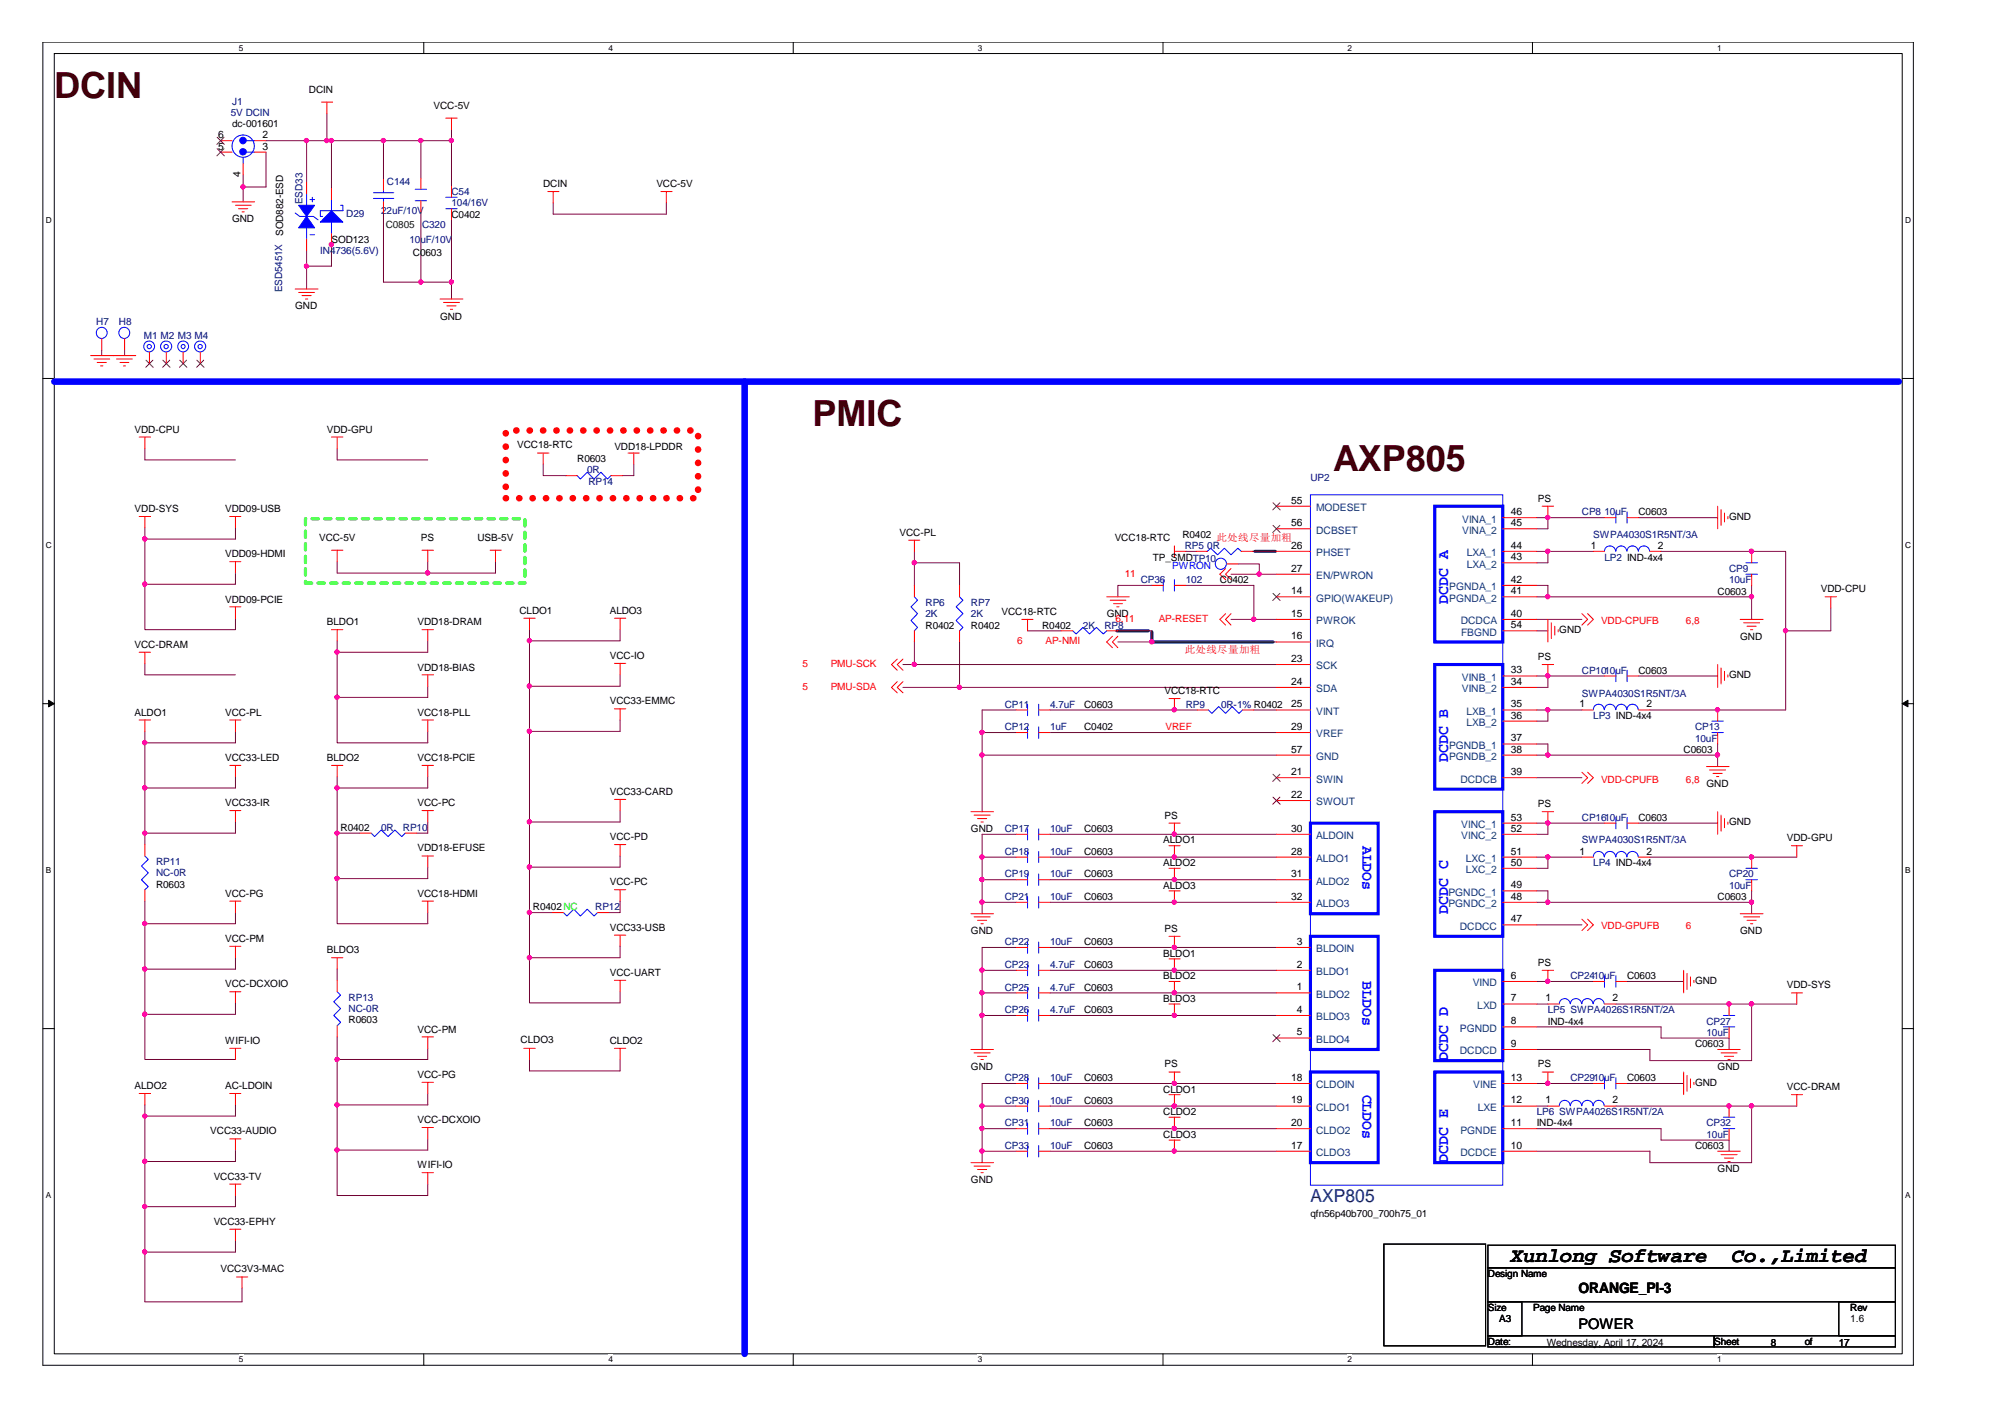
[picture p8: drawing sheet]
<svg xmlns="http://www.w3.org/2000/svg" width="297mm" height="210mm" viewBox="0 0 297 210" stroke-linecap="round" stroke-linejoin="round" font-family="sans-serif">
<path d="M6.3 6.2h277.2v196h-277.1zM8 7.9h273.8v192.6h-273.8z" fill="none" stroke="#000" stroke-width=".15"/>
<g fill="#fff">
<path d="M35.4 6.4h.6v1.4h-.6z"/>
<path d="M35.4 200.7h.6v1.4h-.6z"/>
</g>
<path d="M62.8 6.2v1.7M62.8 200.5v1.7" fill="none" stroke="#000" stroke-width=".15"/>
<g fill="#fff">
<path d="M90.1 6.4h.7v1.4h-.7z"/>
<path d="M90.1 200.7h.7v1.4h-.7z"/>
</g>
<path d="M117.5 6.2v1.7M117.5 200.5v1.7" fill="none" stroke="#000" stroke-width=".15"/>
<g fill="#fff">
<path d="M144.9 6.4h.6v1.4h-.6z"/>
<path d="M144.9 200.7h.6v1.4h-.6z"/>
</g>
<path d="M172.3 6.2v1.7M172.3 200.5v1.7" fill="none" stroke="#000" stroke-width=".15"/>
<g fill="#fff">
<path d="M199.6 6.4h.7v1.4h-.7z"/>
<path d="M199.6 200.7h.7v1.4h-.7z"/>
</g>
<path d="M227 6.2v1.7M227 200.5v1.7" fill="none" stroke="#000" stroke-width=".15"/>
<g fill="#fff">
<path d="M254.4 6.4h.6v1.4h-.6z"/>
<path d="M254.4 200.7h.6v1.4h-.6z"/>
<path d="M6.8 31.9h.8v1.4h-.8z"/>
<path d="M282.2 31.9h.9v1.4h-.9z"/>
<path d="M6.8 80.1h.8v1.4h-.8z"/>
<path d="M282.2 80.1h.9v1.4h-.9z"/>
</g>
<path d="M6.3 56.1h1.7M281.8 56.1h1.7" fill="none" stroke="#000" stroke-width=".15"/>
<g fill="#fff">
<path d="M6.8 128.2h.7v1.4h-.7z"/>
<path d="M282.2 128.2h.8v1.4h-.8z"/>
</g>
<path d="M6.3 104.2h1.7M281.8 104.2h1.7" fill="none" stroke="#000" stroke-width=".15"/>
<g fill="#000" stroke="#000" stroke-width=".15">
<path d="M7.2 103.7l.8 .5-.8 .5z" fill-rule="evenodd"/>
<path d="M281.8 104.2l.9-.5v1z" fill-rule="evenodd"/>
</g>
<g fill="#fff">
<path d="M6.8 176.4h.7v1.4h-.7z"/>
<path d="M282.2 176.4h.8v1.4h-.8z"/>
</g>
<path d="M185.6 81.7h3.3M6.3 152.4h1.7M281.8 152.4h1.7M205 184.3h15.1v15.1h-15.1zM220.4 184.5h60.4v3.3h-60.4zM220.4 187.8h60.4v5h-60.4zM220.4 192.8h5.1v5.1h-5.1zM220.4 197.9h33.6v1.6h-33.6zM254 197.9h26.8v1.6h-26.8zM272.4 192.8h8.4v5.1h-8.4z" fill="none" stroke="#000" stroke-width=".15"/>
<path d="M8 56.5h273.3M110.3 56.5v144" fill="none" stroke="#00f" stroke-width=".97"/>
<path d="M165.4 93.4h4.7M170.6 93.6v1.5M170.8 95.1h17.8M185.9 81.7h3" fill="none" stroke="#000080" stroke-width=".47"/>
<path d="M45.3 76.8h32.5v9.6h-32.5z" fill="none" stroke="#0f0" stroke-width=".47" stroke-dasharray=".9 .9"/>
<path d="M74.9 63.8h28.5v10h-28.5z" fill="none" stroke="#f00" stroke-width=".97" stroke-dasharray="0 1.9"/>
<g fill="none" stroke="#800040" stroke-width=".15">
<path d="M48.4 16.8v4M66.9 19.1v1.7M36 25.9v1.8M36 27.7v2.2M39.4 22.5v5.2h-3.4M39.4 20.8h6M45.4 37.1v2.3M48.4 20.8h-3v6.2M48.4 20.8h.7M49.1 20.8v7.1M49.1 20.8h7.7M49.1 35.9v3.5h-3.7v3.4"/>
<path d="M56.8 20.8v5.8M56.8 31.6v10.2h5.6M56.8 20.8h5.6M62.4 20.8v5.6M62.4 31.4v10.4M62.4 20.8h4.5M66.9 20.8v6.7M66.9 32.6v9.2M82 30.1v1.6h16.7v-1.6M15.1 51.9v.8M18.5 51.9v.8M62.4 41.8h4.5"/>
<path d="M66.9 41.8v2.5M21.5 66.4v1.7h13.4M21.5 78.2v1.7M21.5 79.9v6.6M34.9 78.2v1.7h-13.4M50 66.4v1.7h13.4M80.5 68.8v1.7h3.3M93.9 68.8v1.7h-1.7M227.7 76.7h1.6M229.3 76.7v1.6h-1.6M229.3 76.7h8.4M242.7 76.7h11.8"/>
<path d="M21.5 86.5v6.8h13.4v-1.7M21.5 98.3v1.7h13.4M34.9 84.9v1.6h-13.4M50 96.6v6.7h13.4v-1.6M50 83.2v1.7h13.4M50 94.9v1.7M63.4 83.2v1.7M63.4 94.9v1.7h-13.4M73.4 83.2v1.7h-10M78.4 93.3v1.6M78.4 94.9v6.8M91.9 100v1.7h-13.5"/>
<path d="M91.9 93.3v1.6h-13.5M133.8 98.4h1.7M135.5 98.4h53.6M135.5 83.4h6.7v3.3M135.5 81.7v1.7M135.5 83.4v3.3M135.5 95.1v3.3M142.2 95.1v6.7M152.2 93.4h5M165.6 93.4h5v1.7M165.6 95.1h5M170.6 95.1h18.5"/>
<path d="M170.6 86.7h-5v1.7M175.7 86.7h10.1v5.1M175.7 81.7h1.5M182.4 91.8h3.4M182.4 85.1h4.2M183.4 83.5h3.2v1.6M185.6 81.7h3.5M185.8 91.8h3.3M186.6 85.1h2.5M227.7 86.7h1.6v1.7M227.7 88.4h1.6M227.7 81.7h1.6v1.7h-1.6"/>
<path d="M227.7 93.4h1.6M227.7 91.8h6.7M229.3 88.4h30.2M229.3 81.7h6.8M246.1 81.7h18.4v11.7h6.7v-3.3M259.5 88.4v3.4M259.5 86.7v1.7M264.5 93.4v11.8h-20.1M21.5 108.3v1.7M21.5 110v6.7M21.5 116.7v6.7M34.9 108.3v1.7h-13.4"/>
<path d="M34.9 115v1.7h-13.4M50 103.3v6.7h13.4v-1.7M50 116.7v6.7h3.3M50 115v1.7M63.4 115v1.7h-13.4M78.4 101.7v6.6M91.9 106.7v1.6h-13.5v13.5M133.8 101.8h8.4M142.2 101.8h46.9M145.5 111.9h43.6M145.5 108.5v3.4M145.5 111.9v8.3"/>
<path d="M150.5 105.2h-5v3.3h5M155.6 108.5h33.5M155.6 105.2h21.8M185.8 105.2h3.3M227.7 110.2h1.6v1.7M227.7 111.9h1.6M227.7 100.1h1.6M227.7 105.2h1.6M227.7 115.2h6.7M229.3 100.1v1.7h-1.6M229.3 105.2v1.6h-1.6M229.3 100.1h8.4"/>
<path d="M229.3 105.2h5.1M229.3 111.9h25.2M242.7 100.1h11.8M254.5 110.2v1.7M254.5 111.9v1.7M21.5 136.8v6.8h13.4v-1.7M21.5 123.4v1.7M21.5 133.5v3.3M34.9 121.8v1.6h-13.4M34.9 135.2v1.6h-13.4M50 130.1v6.7h13.4v-1.6M50 123.4v6.7h13.4v-1.6"/>
<path d="M63.4 121.8v1.6h-1.7M78.4 121.8v6.7h13.5v-1.7M78.4 128.5v6.7h3.4M78.4 135.2v6.7M91.9 120.1v1.7h-13.5M91.9 133.5v1.7h-1.7M145.5 133.7h5M145.5 130.3h5M145.5 127h5M145.5 130.3v3.4M145.5 127v3.3M145.5 133.7v1.7"/>
<path d="M150.5 123.6h-5v3.4M155.6 133.7h33.5M155.6 123.6h33.5M155.6 130.3h33.5M155.6 127h33.5M227.7 133.7h1.6M227.7 132h1.6v1.7M227.7 121.9h1.6M227.7 127h1.6v1.6h-1.6M227.7 137h6.7M229.3 133.7h30.2M229.3 121.9v1.7h-1.6"/>
<path d="M229.3 121.9h8.4M229.3 127h5.1M242.7 121.9h11.8M244.4 127h21.8M259.5 132v1.7M259.5 133.7v1.7M21.5 150.3v6.6h13.4M21.5 143.6v6.7M34.9 148.6v1.7h-13.4M50 156.9v6.8h13.4v-1.7M50 153.6v3.3M50 143.6v1.6"/>
<path d="M63.4 155.3v1.6h-13.4M78.4 141.9v6.7h13.5v-1.7M78.4 156.9v1.7h13.5v-1.7M91.9 140.2v1.7h-13.5M145.5 147.1h5M145.5 143.7h5M145.5 150.4h5M145.5 143.7v3.4M145.5 150.4v5.1M145.5 147.1v3.3M150.5 140.3h-5v3.4M155.6 140.3h33.5"/>
<path d="M155.6 147.1h33.5M155.6 143.7h33.5M155.6 150.4h33.5M227.7 145.4h8.4M227.7 148.7h1.6M227.7 152.1h18.4v1.7h10.1v1.7M239.4 148.7h20.1M241 145.4h8.4M259.5 148.7v8.4h-15.1v-1.6h-16.7M259.5 148.7h6.7M21.5 163.7v1.6M21.5 172.1v6.6"/>
<path d="M21.5 178.7v6.8M21.5 165.3v6.8M34.9 170.4v1.7h-13.4M34.9 163.7v1.6h-13.4M34.9 177.1v1.6h-13.4M50 163.7v6.7h13.4v-1.7M50 170.4v6.7h13.4v-1.7M145.5 167.2h5M145.5 163.8h5M145.5 170.5h5M145.5 163.8v3.4M145.5 170.5v1.7"/>
<path d="M145.5 167.2v3.3M150.5 160.5h-5v3.3M155.6 163.8h33.5M155.6 160.5h33.5M155.6 167.2h33.5M155.6 170.5h33.5M227.7 163.8h1.6M227.7 160.5h8.4M227.7 167.2h18.4v1.7h10.1v1.6M239.4 163.8h20.1M241 160.5h8.4M259.5 163.8v8.4h-15.1v-1.7h-16.7"/>
<path d="M259.5 163.8h6.7M21.5 185.5v7.3h14.4v-2M34.9 183.8v1.7h-13.4"/>
</g>
<g fill="#f0f" stroke="#f0f" stroke-width=".15">
<circle cx="264.5" cy="93.4" r=".32"/>
<circle cx="145.5" cy="133.6" r=".32"/>
<circle cx="174" cy="133.6" r=".32"/>
<circle cx="229.3" cy="76.7" r=".32"/>
<circle cx="174" cy="160.5" r=".32"/>
<circle cx="174" cy="123.6" r=".32"/>
<circle cx="254.4" cy="111.8" r=".32"/>
<circle cx="229.3" cy="111.8" r=".32"/>
<circle cx="174" cy="105.1" r=".32"/>
<circle cx="254.4" cy="105.1" r=".32"/>
<circle cx="259.5" cy="88.4" r=".32"/>
<circle cx="229.3" cy="88.4" r=".32"/>
<circle cx="259.5" cy="81.6" r=".32"/>
<circle cx="259.5" cy="133.6" r=".32"/>
<circle cx="229.3" cy="133.6" r=".32"/>
<circle cx="229.3" cy="145.4" r=".32"/>
<circle cx="174" cy="140.3" r=".32"/>
<circle cx="174" cy="130.3" r=".32"/>
<circle cx="145.5" cy="130.3" r=".32"/>
<circle cx="174" cy="126.9" r=".32"/>
<circle cx="145.5" cy="126.9" r=".32"/>
<circle cx="174" cy="147.1" r=".32"/>
<circle cx="145.5" cy="147.1" r=".32"/>
<circle cx="174" cy="143.7" r=".32"/>
<circle cx="145.5" cy="143.7" r=".32"/>
<circle cx="174" cy="150.4" r=".32"/>
<circle cx="145.5" cy="150.4" r=".32"/>
<circle cx="174" cy="167.2" r=".32"/>
<circle cx="145.5" cy="167.2" r=".32"/>
<circle cx="174" cy="163.8" r=".32"/>
<circle cx="145.5" cy="163.8" r=".32"/>
<circle cx="174" cy="170.5" r=".32"/>
<circle cx="145.5" cy="170.5" r=".32"/>
<circle cx="145.5" cy="108.5" r=".32"/>
<circle cx="145.5" cy="111.8" r=".32"/>
<circle cx="229.3" cy="126.9" r=".32"/>
<circle cx="259.5" cy="148.7" r=".32"/>
<circle cx="259.5" cy="163.8" r=".32"/>
<circle cx="229.3" cy="160.5" r=".32"/>
<circle cx="229.3" cy="81.6" r=".32"/>
<circle cx="229.3" cy="100.1" r=".32"/>
<circle cx="170.6" cy="95.1" r=".32"/>
<circle cx="229.3" cy="121.9" r=".32"/>
<circle cx="256.1" cy="163.8" r=".32"/>
<circle cx="256.1" cy="148.7" r=".32"/>
<circle cx="259.5" cy="126.9" r=".32"/>
<circle cx="229.3" cy="105.1" r=".32"/>
<circle cx="63.3" cy="84.9" r=".32"/>
<circle cx="49.9" cy="130.1" r=".32"/>
<circle cx="78.4" cy="108.3" r=".32"/>
<circle cx="78.4" cy="101.6" r=".32"/>
<circle cx="49.9" cy="116.7" r=".32"/>
<circle cx="49.9" cy="103.3" r=".32"/>
<circle cx="49.9" cy="96.6" r=".32"/>
<circle cx="21.4" cy="110" r=".32"/>
<circle cx="21.4" cy="143.5" r=".32"/>
<circle cx="21.4" cy="136.8" r=".32"/>
<circle cx="49.9" cy="170.3" r=".32"/>
<circle cx="49.9" cy="163.6" r=".32"/>
<circle cx="21.4" cy="123.4" r=".31"/>
<circle cx="78.4" cy="94.9" r=".32"/>
<circle cx="49.9" cy="123.4" r=".31"/>
<circle cx="78.4" cy="135.2" r=".32"/>
<circle cx="78.4" cy="128.4" r=".32"/>
<circle cx="21.4" cy="86.5" r=".32"/>
<circle cx="21.4" cy="79.8" r=".32"/>
<circle cx="135.4" cy="83.3" r=".32"/>
<circle cx="135.4" cy="98.4" r=".32"/>
<circle cx="142.1" cy="101.8" r=".32"/>
<circle cx="49.9" cy="156.9" r=".31"/>
<circle cx="21.4" cy="150.2" r=".32"/>
<circle cx="78.4" cy="121.7" r=".32"/>
<circle cx="21.4" cy="185.4" r=".32"/>
<circle cx="21.4" cy="178.7" r=".32"/>
<circle cx="21.4" cy="116.7" r=".32"/>
<circle cx="21.4" cy="172" r=".32"/>
<circle cx="21.4" cy="165.3" r=".31"/>
<circle cx="78.4" cy="141.8" r=".32"/>
<circle cx="185.7" cy="91.7" r=".32"/>
<circle cx="66.9" cy="20.8" r=".32"/>
<circle cx="36" cy="27.7" r=".32"/>
<circle cx="66.9" cy="41.8" r=".32"/>
<circle cx="45.4" cy="20.8" r=".32"/>
<circle cx="62.3" cy="20.8" r=".32"/>
<circle cx="56.8" cy="20.8" r=".32"/>
<circle cx="62.3" cy="41.8" r=".32"/>
<circle cx="48.4" cy="20.8" r=".32"/>
<circle cx="49.1" cy="20.8" r=".32"/>
<circle cx="49.1" cy="36.2" r=".32"/>
<circle cx="45.4" cy="39.4" r=".31"/>
<circle cx="186.5" cy="85" r=".32"/>
</g>
<g fill="none" stroke="#f00" stroke-width=".15">
<path d="M47.6 15.1h1.7M48.4 15.1v1.7M66 17.5h1.7M66.9 17.5v1.6M32.7 22.5h1.7M32.7 20.8h1.7M34.4 29.9h3.3M34.9 30.4h2.3M35.3 30.9h1.4M35.9 31.4h.3M36 24.2v1.7M37.7 22.5h1.7"/>
<path d="M37.7 20.8h1.7M45.4 35.4v1.7M45.4 27v1.7M49.1 34.6v1.7M49.1 27.9v1.7M56.8 26.6v1.6M56.8 29.9v1.7M62.4 29.7v1.7M62.4 26.4v1.6M66.9 27.5v1.7M66.9 30.9v1.7M81.2 28.4h1.6"/>
<path d="M82 28.4v1.7M97.9 28.4h1.7M98.7 28.4v1.7M13.4 52.7h6.7M13.9 53.2h2.4M14.4 53.7h1.3M14.9 54.2h.3M15.1 50.2v1.7M17.3 53.2h2.3M17.8 53.7h1.3M18.3 54.2h.3M18.5 50.2v1.7"/>
<path d="M22.1 52.2v1.7M24.6 52.2v1.7M27.1 52.2v1.7M29.7 52.2v1.7M43.7 42.8h3.4M44.2 43.3h2.4M44.7 43.8h1.4M45.3 44.3h.3M65.2 44.3h3.4M65.7 44.8h2.4M66.2 45.3h1.4M66.7 45.8h.4"/>
<path d="M20.6 64.7h1.7M20.6 76.5h1.7M21.5 64.7v1.7M21.5 76.5v1.7M34 76.5h1.7M34.9 76.5v1.7M49.1 64.7h1.7M50 64.7v1.7M79.6 67.1h1.7M80.5 67.1v1.7M83.8 70.5h1.7M90.5 70.5h1.7"/>
<path d="M93 67.1h1.7M93.9 67.1v1.7M189.1 75h5M189.1 78.3h5M222.6 76.7h5.1M222.6 78.3h5.1M228.5 75h1.7M229.3 75v1.7M237.7 76.7h1.7M241 76.7h1.7M254.5 75v3.3M255 75.5v2.3"/>
<path d="M255.5 76v1.3M256 76.5v.3M20.6 96.6h1.7M21.5 96.6v1.7M34 83.2h1.7M34 89.9h1.7M34.9 83.2v1.7M34.9 89.9v1.7M49.1 81.5h1.7M49.1 93.3h1.7M50 81.5v1.7M50 93.3v1.6"/>
<path d="M62.5 93.3h1.7M62.5 100h1.7M62.5 81.5h1.7M63.4 81.5v1.7M63.4 93.3v1.6M63.4 100v1.7M72.6 81.5h1.7M73.4 81.5v1.7M77.6 91.6h1.7M78.4 91.6v1.7M91 98.3h1.7M91 91.6h1.7"/>
<path d="M91.9 98.3v1.7M91.9 91.6v1.7M132.9 97.6l-.8 .8 .8 .9M133.8 97.6l-.9 .8 .9 .9M134.6 80h1.7M135.5 80v1.7M135.5 93.4v1.7M135.5 86.7v1.7M142.2 93.4v1.7M142.2 86.7v1.7M151.4 91.8h1.6M152.2 91.8v1.6"/>
<path d="M157.2 93.4h1.7M164 88.4h3.3M164 93.4h1.6M164.5 88.9h2.3M164.8 94.2l-.8 .9 .8 .8M165 89.4h1.3M165.4 89.9h.4M165.6 94.2l-.8 .9 .8 .8M170.6 86.7h1.7M174 81.7h1.7M174 80.9v1.6M174 86.7h1.7"/>
<path d="M177.2 81.7h1.7M181.6 84.2l-.9 .9 .9 .8M181.6 90.9l-.9 .9 .9 .8M181.7 83.5h1.7M182.4 84.2l-.8 .9 .8 .8M182.4 90.9l-.8 .9 .8 .8M183.9 81.7h1.7M189.1 91.8h5M189.1 98.4h5M189.1 95.1h5M189.1 85.1h5M189.1 81.7h5"/>
<path d="M189.1 88.4h5M222.6 83.4h5.1M222.6 88.4h5.1M222.6 91.8h5.1M222.6 93.4h5.1M222.6 81.7h5.1M222.6 86.7h5.1M228.5 98.4h1.7M229.3 98.4v1.7M229.3 91.8v3.3M229.8 92.3v2.3M230.3 92.8v1.3"/>
<path d="M230.8 93.3v.3M234.4 90.9l.8 .9-.8 .8M235.2 90.9l.9 .9-.9 .8M236.1 81.7h1.6M244.4 81.7h1.7M254.5 98.4v3.4M255 98.9v2.4M255.5 99.5v1.3M256 100v.3M257.8 91.8h3.4M258.3 92.3h2.4M258.8 92.8h1.4"/>
<path d="M259.3 93.3h.4M259.5 81.7v1.7M259.5 85.1v1.6M270.4 88.4h1.7M271.2 88.4v1.7M20.6 106.7h1.7M21.5 106.7v1.6M34 106.7h1.7M34 113.4h1.7M34.9 106.7v1.6M34.9 113.4v1.6M49.1 113.4h1.7"/>
<path d="M50 113.4v1.6M62.5 106.7h1.7M62.5 113.4h1.7M63.4 106.7v1.6M63.4 113.4v1.6M91 105h1.7M91 118.4h1.7M91.9 105v1.7M91.9 118.4v1.7M132.9 101l-.8 .8 .8 .8M133.8 101l-.9 .8 .9 .8M150.5 108.5h1.7"/>
<path d="M150.5 105.2h1.7M153.9 108.5h1.7M153.9 105.2h1.7M173.2 103.5h1.6M174 103.5v1.7M177.4 105.2h1.6M184.1 105.2h1.7M189.1 101.8h5M189.1 108.5h5M189.1 105.2h5M189.1 111.9h5M189.1 115.2h5"/>
<path d="M189.1 118.6h5M222.6 100.1h5.1M222.6 101.8h5.1M222.6 105.2h5.1M222.6 106.8h5.1M222.6 110.2h5.1M222.6 111.9h5.1M222.6 115.2h5.1M234.4 114.4l.8 .8-.8 .8M234.4 105.2h1.7M235.2 114.4l.9 .8-.9 .8M237.7 100.1h1.7"/>
<path d="M241 100.1h1.7M242.7 105.2h1.7M252.8 113.6h3.4M253.3 114.1h2.4M253.8 114.6h1.3M254.3 115h.3M254.5 105.2v1.6M254.5 108.5v1.7M21.5 131.8v1.7M21.5 125.1v1.7M34 120.1h1.7M34 133.5h1.7"/>
<path d="M34.9 120.1v1.7M34.9 133.5v1.7M53.3 123.4h1.7M60 123.4h1.7M62.5 133.5h1.7M62.5 120.1h1.7M62.5 126.8h1.7M63.4 133.5v1.7M63.4 120.1v1.7M63.4 126.8v1.7M81.8 135.2h1.7M88.5 135.2h1.7"/>
<path d="M91 125.1h1.7M91 131.8h1.7M91 138.5h1.7M91.9 125.1v1.7M91.9 131.8v1.7M91.9 138.5v1.7M143.8 135.4h3.4M143.8 120.2h3.4M144.3 135.8h2.4M144.3 120.7h2.4M144.8 136.3h1.4M144.8 121.3h1.4"/>
<path d="M145.3 136.8h.4M145.3 121.8h.4M150.5 130.3h1.7M150.5 127h1.7M150.5 123.6h1.7M150.5 133.7h1.7M153.9 130.3h1.7M153.9 127h1.7M153.9 123.6h1.7M153.9 133.7h1.7M173.2 138.7h1.6M173.2 121.9h1.6"/>
<path d="M173.2 132h1.6M173.2 125.3h1.6M173.2 128.6h1.6M174 132v1.7M174 138.7v1.6M174 121.9v1.7M174 125.3v1.7M174 128.6v1.7M189.1 127h5M189.1 123.6h5M189.1 130.3h5M189.1 133.7h5"/>
<path d="M222.6 121.9h5.1M222.6 123.6h5.1M222.6 127h5.1M222.6 128.6h5.1M222.6 132h5.1M222.6 133.7h5.1M222.6 137h5.1M228.5 120.2h1.7M229.3 120.2v1.7M234.4 136.2l.8 .8-.8 .9M234.4 127h1.7M235.2 136.2l.9 .8-.9 .9"/>
<path d="M237.7 121.9h1.7M241 121.9h1.7M242.7 127h1.7M254.5 120.2v3.4M255 120.7v2.4M255.5 121.3v1.3M256 121.8v.3M257.8 135.4h3.4M258.3 135.8h2.4M258.8 136.3h1.4M259.3 136.8h.4M259.5 127v1.6"/>
<path d="M259.5 130.3v1.7M265.4 125.3h1.6M266.2 125.3v1.7M34 155.3h1.7M34 140.2h1.7M34 146.9h1.7M34.9 155.3v1.6M34.9 140.2v1.7M34.9 146.9v1.7M49.1 141.9h1.7M50 141.9v1.7M50 151.9v1.7"/>
<path d="M50 145.2v1.7M62.5 153.6h1.7M63.4 153.6v1.7M77.6 155.3h1.7M78.4 155.3v1.6M91 155.3h1.7M91 145.2h1.7M91.9 155.3v1.6M91.9 145.2v1.7M143.8 155.5h3.4M144.3 156h2.4M144.8 156.5h1.4"/>
<path d="M145.3 156.9h.4M150.5 143.7h1.7M150.5 150.4h1.7M150.5 140.3h1.7M150.5 147.1h1.7M153.9 143.7h1.7M153.9 150.4h1.7M153.9 140.3h1.7M153.9 147.1h1.7M173.2 158.8h1.6M173.2 142h1.6M173.2 145.4h1.6"/>
<path d="M173.2 148.7h1.6M174 158.8v1.7M174 142v1.7M174 145.4v1.7M174 148.7v1.7M189.1 140.3h5M189.1 143.7h5M189.1 147.1h5M189.1 150.4h5M189.1 153.8h5M222.6 145.4h5.1M222.6 148.7h5.1"/>
<path d="M222.6 152.1h5.1M222.6 155.5h5.1M228.5 143.7h1.7M228.5 158.8h1.7M229.3 143.7v1.7M229.3 158.8v1.7M229.3 148.7h1.7M236.1 145.4h1.6M237.7 148.7h1.7M239.4 145.4h1.6M249.4 143.7v3.4M249.4 158.8v3.4"/>
<path d="M249.9 144.2v2.4M249.9 159.3v2.3M250.4 144.7v1.4M250.4 159.8v1.3M251 145.2v.4M254.5 155.5h3.3M255 156h2.3M255.5 156.5h1.3M256 156.9h.3M256.2 148.7v1.7M256.2 152.1v1.7M265.4 147.1h1.6"/>
<path d="M266.2 147.1v1.6M20.6 162h1.7M21.5 162v1.7M34 168.7h1.7M34 162h1.7M34 175.4h1.7M34.9 168.7v1.7M34.9 162v1.7M34.9 175.4v1.7M62.5 160.3h1.7M62.5 167h1.7M62.5 173.7h1.7"/>
<path d="M63.4 160.3v1.7M63.4 167v1.7M63.4 173.7v1.7M143.8 172.2h3.4M144.3 172.7h2.4M144.8 173.2h1.4M145.3 173.7h.4M150.5 167.2h1.7M150.5 163.8h1.7M150.5 160.5h1.7M150.5 170.5h1.7M153.9 167.2h1.7"/>
<path d="M153.9 163.8h1.7M153.9 160.5h1.7M153.9 170.5h1.7M173.2 162.2h1.6M173.2 165.5h1.6M173.2 168.9h1.6M174 162.2v1.6M174 165.5v1.7M174 168.9v1.6M189.1 160.5h5M189.1 163.8h5M189.1 167.2h5"/>
<path d="M189.1 170.5h5M222.6 160.5h5.1M222.6 163.8h5.1M222.6 167.2h5.1M222.6 170.5h5.1M229.3 163.8h1.7M236.1 160.5h1.6M237.7 163.8h1.7M239.4 160.5h1.6M251 160.3v.4M254.5 170.5h3.3M255 171h2.3"/>
<path d="M255.5 171.5h1.3M256 172.1h.3M256.2 163.8v1.7M256.2 167.2v1.7M265.4 162.2h1.6M266.2 162.2v1.6M34 182.1h1.7M34.9 182.1v1.7M35.1 189.2h1.6M35.9 189.2v1.6"/>
</g>
<g fill="none" stroke="#00f" stroke-width=".15">
<path d="M36 23.3v.9M36.5 22.5h1.2M36.5 20.8h1.2M43.7 31.6l.7 .5h2l.7 .5M44.6 30.6h1.7M45.4 28.7v1.7M45.4 33.8v1.6M45.9 29.6h.7M45.9 34.8h.7M46.3 29.2v.7M49.1 32.9v1.7M49.1 29.6v1.6"/>
<path d="M50.5 30.4h.3v.8h-3.3v.9h.3M55.3 29.4h3M55.3 28.5h3M56.8 28.2v.3M56.8 29.4v.5M61.5 29.7h1.7M61.5 28h1.7M66 29.2h1.7M66 30.9h1.7M85.5 70.5l.5 .5 1-1.1 1 1.1 1-1.1 1 1.1 .5-.5M194.1 73.3h28.5v102.3h-28.5zM239.4 75.8v1.7"/>
<path d="M241 75.8v1.7M135.5 88.4l.4 .5-.9 1 .9 1-.9 1 .9 1-.4 .5M142.2 88.4l.5 .5-1.1 1 1.1 1-1.1 1 1.1 1-.5 .5M158.9 93.4l.5 .5 1-1 1 1 1-1 1 1 .6-.5M172.3 85.9v1.7M174 85.9v1.7M178.9 81.7l.5-.5 1 1 1-1 1 1 1-1 .5 .5M237.7 81.6a.83 .83 0 0 1 .8-.7 .83 .83 0 0 1 .9 .7M239.4 99.3v1.7M239.4 81.6a.81 .81 0 0 1 .8-.7 .81 .81 0 0 1 .8 .7M241 81.6a.83 .83 0 0 1 .9-.7 .83 .83 0 0 1 .8 .7M241 99.3v1.7"/>
<path d="M242.7 81.6a.83 .83 0 0 1 .9-.7 .83 .83 0 0 1 .8 .7M258.7 83.4h1.7M258.7 85.1h1.7M152.2 107.7v1.7M152.2 104.3v1.7M153.9 107.7v1.7M153.9 104.3v1.7M179 105.2l.5 .5 1.1-1 1 1 .9-1 1.1 1 .5-.5M237.7 105.1a.8 .8 0 0 0-.8-.8 .8 .8 0 0 0-.8 .8M239.4 105.1a.83 .83 0 0 0-.9-.8 .83 .83 0 0 0-.8 .8M241 105.1a.8 .8 0 0 0-.8-.8 .8 .8 0 0 0-.8 .8M242.7 105.1a.83 .83 0 0 0-.8-.8 .83 .83 0 0 0-.9 .8"/>
<path d="M253.6 106.8h1.7M253.6 108.5h1.7M21.5 126.8l.5 .5-1 1 1 1-1 1 1 1-.5 .5M55 123.4l.5 .5 1-.9 1 .9 1-.9 1 .9 .5-.5M83.5 135.2l.5 .5 1-1 1 1 1-1 1 1 .5-.5M152.2 139.5v1.7M152.2 129.5v1.7M152.2 126.1v1.7M152.2 122.8v1.6M152.2 132.8v1.7M153.9 139.5v1.7M153.9 129.5v1.7"/>
<path d="M153.9 126.1v1.7M153.9 122.8v1.6M153.9 132.8v1.7M237.7 126.9a.8 .8 0 0 0-.8-.8 .8 .8 0 0 0-.8 .8M239.4 126.9a.83 .83 0 0 0-.9-.8 .83 .83 0 0 0-.8 .8M239.4 121.1v1.7M241 126.9a.8 .8 0 0 0-.8-.8 .8 .8 0 0 0-.8 .8M241 121.1v1.7M242.7 126.9a.83 .83 0 0 0-.8-.8 .83 .83 0 0 0-.9 .8M258.7 128.6h1.7M258.7 130.3h1.7M50 146.9l.5 .5-1.1 1 1.1 1-1.1 1 1.1 1-.5 .5"/>
<path d="M152.2 142.9v1.6M152.2 149.6v1.7M152.2 159.7v1.6M152.2 146.2v1.7M153.9 142.9v1.6M153.9 149.6v1.7M153.9 159.7v1.6M153.9 146.2v1.7M232.6 148.7a.81 .81 0 0 0-.8-.8 .81 .81 0 0 0-.8 .8M234.3 148.7a.83 .83 0 0 0-.8-.8 .83 .83 0 0 0-.8 .8M236 148.7a.83 .83 0 0 0-.8-.8 .83 .83 0 0 0-.8 .8M237.7 148.7a.81 .81 0 0 0-.8-.8 .81 .81 0 0 0-.8 .8"/>
<path d="M237.7 159.7v1.6M237.7 144.5v1.7M239.4 159.7v1.6M239.4 144.5v1.7M255.3 150.4h1.7M255.3 152.1h1.7M152.2 166.3v1.7M152.2 163v1.7M152.2 169.7v1.7M153.9 166.3v1.7M153.9 163v1.7M153.9 169.7v1.7"/>
<path d="M231 163.8a.8 .8 0 0 1 .8-.8 .8 .8 0 0 1 .8 .8M232.7 163.8a.83 .83 0 0 1 .8-.8 .83 .83 0 0 1 .8 .8M234.4 163.8a.83 .83 0 0 1 .8-.8 .83 .83 0 0 1 .8 .8M236.1 163.8a.8 .8 0 0 1 .8-.8 .8 .8 0 0 1 .8 .8M255.3 165.5h1.7M255.3 167.2h1.7"/>
<circle cx="36" cy="21.6" r="1.65"/>
<circle cx="15.1" cy="49.3" r=".82"/>
<circle cx="18.4" cy="49.3" r=".82"/>
<circle cx="22.1" cy="51.3" r=".81"/>
<circle cx="22.1" cy="51.3" r=".32"/>
<circle cx="24.6" cy="51.3" r=".32"/>
<circle cx="24.6" cy="51.3" r=".82"/>
<circle cx="27.1" cy="51.3" r=".31"/>
<circle cx="27.1" cy="51.3" r=".81"/>
<circle cx="29.7" cy="51.3" r=".32"/>
<circle cx="29.7" cy="51.3" r=".82"/>
<circle cx="180.9" cy="83.5" r=".83"/>
</g>
<path d="M212.6 75h10v20.1h-10zM212.6 98.4h10v18.5h-10zM194.1 121.9h10.1v13.5h-10.1zM194.1 138.7h10.1v16.8h-10.1zM212.6 120.2h10v18.5h-10zM194.1 158.8h10.1v13.4h-10.1zM212.6 143.7h10v13.4h-10zM212.6 158.8h10v13.4h-10z" fill="none" stroke="#00f" stroke-width=".47"/>
<g fill="none" stroke="#804000" stroke-width=".15">
<path d="M32.2 22l1 1.1M32.2 20.3l1 1.1M33.2 22l-1.1 1.1M33.2 20.3l-1.1 1.1M21.6 53.4l1.1 1M22.6 53.4l-1 1M24.1 53.4l1.1 1M25.1 53.4l-1 1M26.6 53.4l1.1 1M27.6 53.4l-1 1M29.2 53.4l1 1M30.2 53.4l-1.1 1"/>
<path d="M188.6 74.5l1.1 1M188.6 77.8l1.1 1.1M189.6 74.5l-1 1M189.6 77.8l-1 1.1M188.6 87.9l1.1 1.1M189.6 87.9l-1 1.1M188.6 114.7l1.1 1.1M188.6 118.1l1.1 1M189.6 114.7l-1 1.1M189.6 118.1l-1 1M188.6 153.3l1.1 1M189.6 153.3l-1 1"/>
</g>
<g fill="#00f" stroke="#00f" stroke-width=".15">
<path d="M49.1 31.2l1.7 1.7h-3.3z" fill-rule="evenodd"/>
<path d="M44.2 30.4h2.4l-1.2 1.7z" fill-rule="evenodd"/>
<path d="M45.4 32.1l1.2 1.7h-2.4z" fill-rule="evenodd"/>
<circle cx="36" cy="22.5" r=".48"/>
<circle cx="36" cy="20.8" r=".49"/>
</g>
<g font-size="5.3" fill="#400000">
<text x="8" y="14.5">DCIN</text>
<text x="120.4" y="63.1">PMIC</text>
<text x="197.5" y="69.8">AXP805</text>
</g>
<g font-size="3">
<text x="223.8" y="186.9">Xunlong Software</text>
<text x="256.6" y="186.9">Co.,Limited</text>
</g>
<text font-size="2.7" fill="#000080" x="194.1" y="178">AXP805</text>
<g font-size="2.3" fill="#00f">
<text x="214.5" y="89.4" transform="rotate(-90 214.5 89.4)">DCDC A</text>
<text x="214.5" y="112.9" transform="rotate(-90 214.5 112.9)">DCDC B</text>
<text x="201.8" y="125.3" transform="rotate(90 201.8 125.3)">ALDOs</text>
<text x="214.5" y="135.4" transform="rotate(-90 214.5 135.4)">DCDC C</text>
<text x="201.8" y="145.4" transform="rotate(90 201.8 145.4)">BLDOs</text>
<text x="214.5" y="157.1" transform="rotate(-90 214.5 157.1)">DCDC D</text>
<text x="201.8" y="162.2" transform="rotate(90 201.8 162.2)">CLDOs</text>
<text x="214.5" y="172.2" transform="rotate(-90 214.5 172.2)">DCDC E</text>
</g>
<g font-size="2.2">
<text x="233.8" y="191.5">ORANGE_PI-3</text>
<text x="233.8" y="196.8">POWER</text>
</g>
<g font-size="1.5" fill="#000080">
<text x="34.2" y="17.2">5V DCIN</text>
<text x="34.4" y="15.5">J1</text>
<text x="57.3" y="27.4">C144</text>
<text x="66.9" y="28.9">C54</text>
<text x="44.8" y="30.2" transform="rotate(-90 44.8 30.2)">ESD33</text>
<text x="51.3" y="32.1">D29</text>
<text x="56.5" y="31.8">22uF/10V</text>
<text x="60.7" y="36">10uF/10V</text>
<text x="62.5" y="33.8">C320</text>
<text x="66.9" y="30.6">104/16V</text>
<text x="47.5" y="37.6">IN4736(5.6V)</text>
<text x="41.8" y="43.3" transform="rotate(-90 41.8 43.3)">ESD5451X</text>
<text x="14.3" y="48.2">H7</text>
<text x="17.6" y="48.2">H8</text>
<text x="21.3" y="50.2">M1 M2 M3 M4</text>
<text x="87" y="70.1">0R</text>
<text x="87.2" y="71.8">RP14</text>
<text x="194.1" y="71.3">UP2</text>
<text x="234.4" y="76.3">CP8</text>
<text x="237.7" y="76.3">10uF</text>
<text x="175.5" y="81.4">RP5</text>
<text x="178.9" y="81.4">0R</text>
<text x="236.1" y="79.7">SWPA4030S1R5NT/3A</text>
<text x="237.7" y="83">LP2 IND-4x4</text>
<text x="137.1" y="89.8">RP6</text>
<text x="143.8" y="89.8">RP7</text>
<text x="169" y="86.4">CP36</text>
<text x="175.7" y="86.4">102</text>
<text x="256.2" y="84.7">CP9</text>
<text x="256.2" y="86.4">10uF</text>
<text x="137.1" y="91.4">2K</text>
<text x="143.8" y="91.4">2K</text>
<text x="160.4" y="93.1">2K</text>
<text x="163.6" y="93.1">RP8</text>
<text x="234.4" y="99.8">CP1010uF</text>
<text x="148.8" y="104.8">CP11</text>
<text x="155.6" y="104.8">4.7uF</text>
<text x="175.7" y="104.8">RP9</text>
<text x="180.9" y="104.8">0R-1% R0402</text>
<text x="234.4" y="103.2">SWPA4030S1R5NT/3A</text>
<text x="236.1" y="106.5">LP3 IND-4x4</text>
<text x="148.8" y="108.2">CP12</text>
<text x="155.6" y="108.2">1uF</text>
<text x="251.1" y="108.2">CP13</text>
<text x="251.1" y="109.9">10uF</text>
<text x="56.5" y="123.1">0R</text>
<text x="59.7" y="123.1">RP10</text>
<text x="148.8" y="123.3">CP17</text>
<text x="155.6" y="123.3">10uF</text>
<text x="234.4" y="121.6">CP1610uF</text>
<text x="234.4" y="124.9">SWPA4030S1R5NT/3A</text>
<text x="23.1" y="128.2">RP11</text>
<text x="23.1" y="129.8">NC-0R</text>
<text x="148.8" y="130">CP19</text>
<text x="148.8" y="126.6">CP18</text>
<text x="155.6" y="130">10uF</text>
<text x="155.6" y="126.6">10uF</text>
<text x="236.1" y="128.3">LP4 IND-4x4</text>
<text x="256.2" y="130">CP20</text>
<text x="256.2" y="131.7">10uF</text>
<text x="88.2" y="134.8">RP12</text>
<text x="148.8" y="133.3">CP21</text>
<text x="155.6" y="133.3">10uF</text>
<text x="148.8" y="143.4">CP23</text>
<text x="148.8" y="140.1">CP22</text>
<text x="155.6" y="143.4">4.7uF</text>
<text x="155.6" y="140.1">10uF</text>
<text x="51.6" y="148.3">RP13</text>
<text x="51.6" y="149.9">NC-0R</text>
<text x="148.8" y="146.7">CP25</text>
<text x="155.6" y="146.7">4.7uF</text>
<text x="232.7" y="145.1">CP2410uF</text>
<text x="148.8" y="150.1">CP26</text>
<text x="155.6" y="150.1">4.7uF</text>
<text x="229.3" y="150.1">LP5 SWPA4026S1R5NT/2A</text>
<text x="252.8" y="151.8">CP27</text>
<text x="252.8" y="153.5">10uF</text>
<text x="148.8" y="160.2">CP28</text>
<text x="155.6" y="160.2">10uF</text>
<text x="232.7" y="160.2">CP2910uF</text>
<text x="148.8" y="166.8">CP31</text>
<text x="148.8" y="163.5">CP30</text>
<text x="155.6" y="166.8">10uF</text>
<text x="155.6" y="163.5">10uF</text>
<text x="227.7" y="165.2">LP6 SWPA4026S1R5NT/2A</text>
<text x="252.8" y="166.8">CP32</text>
<text x="148.8" y="170.2">CP33</text>
<text x="155.6" y="170.2">10uF</text>
<text x="252.8" y="168.5">10uF</text>
</g>
<g font-size="1.5">
<text x="45.8" y="13.8">DCIN</text>
<text x="64.2" y="16.1">VCC-5V</text>
<text x="32.3" y="22.2">5</text>
<text x="32.3" y="20.5">6</text>
<text x="34.4" y="18.9">dc-001601</text>
<text x="38.9" y="22.2">3</text>
<text x="38.9" y="20.5">2</text>
<text x="35.6" y="26.2" transform="rotate(-90 35.6 26.2)">4</text>
<text x="80.5" y="27.7">DCIN</text>
<text x="97.2" y="27.7">VCC-5V</text>
<text x="34.4" y="32.9">GND</text>
<text x="42" y="34.9" transform="rotate(-90 42 34.9)">SOD882-ESD</text>
<text x="49.1" y="36">SOD123</text>
<text x="66.9" y="32.3">C0402</text>
<text x="61.2" y="37.9">C0603</text>
<text x="43.7" y="45.8">GND</text>
<text x="65.2" y="47.3">GND</text>
<text x="19.9" y="64.1">VDD-CPU</text>
<text x="48.4" y="64.1">VDD-GPU</text>
<text x="76.6" y="66.4">VCC18-RTC</text>
<text x="85.5" y="68.5">R0603</text>
<text x="91" y="66.6">VDD18-LPDDR</text>
<text x="19.9" y="75.8">VDD-SYS</text>
<text x="33.4" y="75.8">VDD09-USB</text>
<text x="191.3" y="74.6">55</text>
<text x="191.3" y="77.9">56</text>
<text x="223.8" y="76.3">46</text>
<text x="223.8" y="77.9">45</text>
<text x="227.8" y="74.3">PS</text>
<text x="242.7" y="76.3">C0603</text>
<text x="256.2" y="77">GND</text>
<text x="33.4" y="82.6">VDD09-HDMI</text>
<text x="47.3" y="80.2">VCC-5V</text>
<text x="62.4" y="80.2">PS</text>
<text x="70.7" y="80.2">USB-5V</text>
<text x="133.3" y="79.3">VCC-PL</text>
<text x="165.1" y="80.2">VCC18-RTC</text>
<text x="170.8" y="83">TP_SMDTP10</text>
<text x="175.2" y="79.7">R0402</text>
<text x="191.3" y="81.3">26</text>
<text x="223.8" y="83">43</text>
<text x="223.8" y="81.3">44</text>
<text x="235.7" y="81.3">1</text>
<text x="245.6" y="81.3">2</text>
<text x="33.4" y="89.3">VDD09-PCIE</text>
<text x="180.7" y="86.4">C0402</text>
<text x="191.3" y="84.7">27</text>
<text x="191.3" y="88">14</text>
<text x="223.8" y="88">41</text>
<text x="223.8" y="86.3">42</text>
<text x="254.5" y="88.1">C0603</text>
<text x="269.7" y="87.7">VDD-CPU</text>
<text x="19.9" y="95.9">VCC-DRAM</text>
<text x="48.4" y="92.6">BLDO1</text>
<text x="61.8" y="92.6">VDD18-DRAM</text>
<text x="77" y="90.9">CLDO1</text>
<text x="90.3" y="90.9">ALDO3</text>
<text x="137.1" y="93.1">R0402</text>
<text x="143.8" y="93.1">R0402</text>
<text x="148.4" y="91.1">VCC18-RTC</text>
<text x="154.4" y="93.1">R0402</text>
<text x="164" y="91.4">GND</text>
<text x="191.3" y="91.4">15</text>
<text x="191.3" y="94.7">16</text>
<text x="223.8" y="91.4">40</text>
<text x="223.8" y="93.1">54</text>
<text x="231" y="93.8">GND</text>
<text x="257.8" y="94.8">GND</text>
<text x="61.8" y="99.3">VDD18-BIAS</text>
<text x="90.3" y="97.6">VCC-IO</text>
<text x="191.3" y="98.1">23</text>
<text x="191.3" y="101.4">24</text>
<text x="223.8" y="99.8">33</text>
<text x="223.8" y="101.4">34</text>
<text x="227.8" y="97.8">PS</text>
<text x="242.7" y="99.8">C0603</text>
<text x="256.2" y="100.5">GND</text>
<text x="19.9" y="106">ALDO1</text>
<text x="33.4" y="106">VCC-PL</text>
<text x="61.8" y="106">VCC18-PLL</text>
<text x="90.3" y="104.3">VCC33-EMMC</text>
<text x="160.6" y="104.8">C0603</text>
<text x="172.5" y="102.8">VCC18-RTC</text>
<text x="191.3" y="104.8">25</text>
<text x="223.8" y="104.8">35</text>
<text x="223.8" y="106.4">36</text>
<text x="234" y="104.8">1</text>
<text x="243.9" y="104.8">2</text>
<text x="33.4" y="112.7">VCC33-LED</text>
<text x="48.4" y="112.7">BLDO2</text>
<text x="61.8" y="112.7">VCC18-PCIE</text>
<text x="160.6" y="108.2">C0402</text>
<text x="191.3" y="108.1">29</text>
<text x="191.3" y="111.5">57</text>
<text x="223.8" y="109.8">37</text>
<text x="223.8" y="111.5">38</text>
<text x="249.4" y="111.6">C0603</text>
<text x="33.4" y="119.4">VCC33-IR</text>
<text x="61.8" y="119.4">VCC-PC</text>
<text x="90.3" y="117.7">VCC33-CARD</text>
<text x="191.3" y="114.8">21</text>
<text x="191.3" y="118.2">22</text>
<text x="223.8" y="114.8">39</text>
<text x="227.8" y="119.6">PS</text>
<text x="252.8" y="116.6">GND</text>
<text x="50.5" y="123.1">R0402</text>
<text x="90.3" y="124.5">VCC-PD</text>
<text x="143.8" y="123.3">GND</text>
<text x="160.6" y="123.3">C0603</text>
<text x="172.3" y="124.9">ALDO1</text>
<text x="172.5" y="121.3">PS</text>
<text x="191.3" y="123.2">30</text>
<text x="223.8" y="121.6">53</text>
<text x="223.8" y="123.2">52</text>
<text x="242.7" y="121.6">C0603</text>
<text x="256.2" y="122.3">GND</text>
<text x="264.7" y="124.6">VDD-GPU</text>
<text x="23.1" y="131.5">R0603</text>
<text x="61.8" y="126.1">VDD18-EFUSE</text>
<text x="90.3" y="131.2">VCC-PC</text>
<text x="160.6" y="130">C0603</text>
<text x="160.6" y="126.6">C0603</text>
<text x="172.3" y="131.7">ALDO3</text>
<text x="172.3" y="128.3">ALDO2</text>
<text x="191.3" y="126.6">28</text>
<text x="191.3" y="129.9">31</text>
<text x="223.8" y="126.6">51</text>
<text x="223.8" y="128.2">50</text>
<text x="223.8" y="131.6">49</text>
<text x="234" y="126.6">1</text>
<text x="243.9" y="126.6">2</text>
<text x="33.4" y="132.9">VCC-PG</text>
<text x="61.8" y="132.9">VCC18-HDMI</text>
<text x="79" y="134.8">R0402NC</text>
<text x="90.3" y="137.9">VCC33-USB</text>
<text x="160.6" y="133.3">C0603</text>
<text x="191.3" y="133.3">32</text>
<text x="223.8" y="133.3">48</text>
<text x="223.8" y="136.6">47</text>
<text x="254.5" y="133.3">C0603</text>
<text x="33.4" y="139.5">VCC-PM</text>
<text x="48.4" y="141.2">BLDO3</text>
<text x="143.8" y="138.4">GND</text>
<text x="160.6" y="143.4">C0603</text>
<text x="160.6" y="140.1">C0603</text>
<text x="172.3" y="141.7">BLDO1</text>
<text x="172.5" y="138">PS</text>
<text x="192.1" y="140">3</text>
<text x="192.1" y="143.4">2</text>
<text x="227.8" y="143.1">PS</text>
<text x="257.8" y="138.4">GND</text>
<text x="33.4" y="146.2">VCC-DCXOIO</text>
<text x="90.3" y="144.6">VCC-UART</text>
<text x="160.6" y="146.7">C0603</text>
<text x="172.3" y="145.1">BLDO2</text>
<text x="172.3" y="148.4">BLDO3</text>
<text x="192.1" y="146.7">1</text>
<text x="223.8" y="145">6</text>
<text x="223.8" y="148.4">7</text>
<text x="229" y="148.4">1</text>
<text x="238.9" y="148.4">2</text>
<text x="241" y="145.1">C0603</text>
<text x="251.1" y="145.7">GND</text>
<text x="264.7" y="146.4">VDD-SYS</text>
<text x="33.4" y="154.6">WIFI-IO</text>
<text x="51.6" y="151.6">R0603</text>
<text x="61.8" y="153">VCC-PM</text>
<text x="77.1" y="154.4">CLDO3</text>
<text x="90.3" y="154.6">CLDO2</text>
<text x="160.6" y="150.1">C0603</text>
<text x="192.1" y="150">4</text>
<text x="192.1" y="153.4">5</text>
<text x="223.8" y="151.7">8</text>
<text x="223.8" y="155.1">9</text>
<text x="229.3" y="151.8">IND-4x4</text>
<text x="251.1" y="155.1">C0603</text>
<text x="19.9" y="161.3">ALDO2</text>
<text x="33.4" y="161.3">AC-LDOIN</text>
<text x="61.8" y="159.7">VCC-PG</text>
<text x="143.8" y="158.5">GND</text>
<text x="160.6" y="160.2">C0603</text>
<text x="172.3" y="161.9">CLDO1</text>
<text x="172.5" y="158.1">PS</text>
<text x="191.3" y="160.1">18</text>
<text x="223.8" y="160.1">13</text>
<text x="227.8" y="158.1">PS</text>
<text x="241" y="160.2">C0603</text>
<text x="251.1" y="160.8">GND</text>
<text x="254.5" y="158.5">GND</text>
<text x="264.7" y="161.5">VCC-DRAM</text>
<text x="61.8" y="166.4">VCC-DCXOIO</text>
<text x="160.6" y="166.8">C0603</text>
<text x="160.6" y="163.5">C0603</text>
<text x="172.3" y="165.2">CLDO2</text>
<text x="191.3" y="163.5">19</text>
<text x="191.3" y="166.8">20</text>
<text x="223.8" y="163.5">12</text>
<text x="223.8" y="166.8">11</text>
<text x="227.7" y="166.8">IND-4x4</text>
<text x="229" y="163.5">1</text>
<text x="238.9" y="163.5">2</text>
<text x="31.2" y="168">VCC33-AUDIO</text>
<text x="61.8" y="173.1">WIFI-IO</text>
<text x="160.6" y="170.2">C0603</text>
<text x="172.3" y="168.5">CLDO3</text>
<text x="191.3" y="170.2">17</text>
<text x="223.8" y="170.2">10</text>
<text x="251.1" y="170.2">C0603</text>
<text x="254.5" y="173.6">GND</text>
<text x="31.7" y="174.8">VCC33-TV</text>
<text x="143.8" y="175.2">GND</text>
<text x="31.7" y="181.5">VCC33-EPHY</text>
<text x="194.1" y="180.3">qfn56p40b700_700h75_01</text>
<text x="32.7" y="188.5">VCC3V3-MAC</text>
<text x="220.4" y="189.2">Design Name</text>
<text x="220.4" y="194.2">Size</text>
<text x="222.1" y="195.8">A3</text>
<text x="227.2" y="194.2">Page Name</text>
<text x="274.1" y="194.2">Rev</text>
<text x="274.1" y="195.8">1.6</text>
<text x="220.4" y="199.2">Date:</text>
<text x="229.2" y="199.4">Wednesday, April 17, 2024</text>
<text x="254" y="199.2">Sheet</text>
<text x="262.3" y="199.4">8</text>
<text x="267.4" y="199.2">of</text>
<text x="272.4" y="199.4">17</text>
</g>
<text font-size="1.5" fill="#004000" x="57.1" y="33.8">C0805</text>
<g font-size="1.5" fill="#004080">
<text x="195" y="75.7">MODESET</text>
<text x="216.6" y="77.4">VINA_1</text>
<text x="195" y="82.4">PHSET</text>
<text x="195" y="79.1">DCBSET</text>
<text x="216.6" y="79.1">VINA_2</text>
<text x="217.3" y="82.4">LXA_1</text>
<text x="195" y="85.8">EN/PWRON</text>
<text x="195" y="89.1">GPIO(WAKEUP)</text>
<text x="214.7" y="89.1">PGNDA_2</text>
<text x="214.7" y="87.4">PGNDA_1</text>
<text x="217.3" y="84.1">LXA_2</text>
<text x="195" y="92.5">PWROK</text>
<text x="195" y="95.8">IRQ</text>
<text x="216.4" y="92.5">DCDCA</text>
<text x="216.5" y="94.2">FBGND</text>
<text x="195" y="99.2">SCK</text>
<text x="216.6" y="100.9">VINB_1</text>
<text x="195" y="102.5">SDA</text>
<text x="195" y="105.9">VINT</text>
<text x="216.6" y="102.5">VINB_2</text>
<text x="217.3" y="105.9">LXB_1</text>
<text x="217.3" y="107.5">LXB_2</text>
<text x="195" y="109.2">VREF</text>
<text x="195" y="112.6">GND</text>
<text x="214.7" y="110.9">PGNDB_1</text>
<text x="214.7" y="112.6">PGNDB_2</text>
<text x="195" y="115.9">SWIN</text>
<text x="195" y="119.3">SWOUT</text>
<text x="216.4" y="115.9">DCDCB</text>
<text x="195" y="124.3">ALDOIN</text>
<text x="216.5" y="122.7">VINC_1</text>
<text x="216.5" y="124.3">VINC_2</text>
<text x="195" y="127.7">ALDO1</text>
<text x="195" y="131">ALDO2</text>
<text x="217.2" y="127.7">LXC_1</text>
<text x="217.2" y="129.3">LXC_2</text>
<text x="195" y="134.4">ALDO3</text>
<text x="214.6" y="132.7">PGNDC_1</text>
<text x="214.6" y="134.4">PGNDC_2</text>
<text x="216.3" y="137.7">DCDCC</text>
<text x="195" y="141.1">BLDOIN</text>
<text x="195" y="144.5">BLDO1</text>
<text x="195" y="147.8">BLDO2</text>
<text x="218.2" y="146.1">VIND</text>
<text x="218.9" y="149.5">LXD</text>
<text x="195" y="151.1">BLDO3</text>
<text x="195" y="154.5">BLDO4</text>
<text x="216.3" y="152.8">PGNDD</text>
<text x="195" y="161.2">CLDOIN</text>
<text x="216.3" y="156.2">DCDCD</text>
<text x="218.3" y="161.2">VINE</text>
<text x="195" y="164.6">CLDO1</text>
<text x="195" y="167.9">CLDO2</text>
<text x="216.4" y="167.9">PGNDE</text>
<text x="218.9" y="164.6">LXE</text>
<text x="195" y="171.3">CLDO3</text>
<text x="216.4" y="171.3">DCDCE</text>
</g>
<g font-size="1.5" fill="#f00">
<text x="180.2" y="80.1">此处线尽量加粗</text>
<text x="166.6" y="85.4">11</text>
<text x="150.7" y="95.4">6</text>
<text x="154.9" y="95.4">AP-NMI</text>
<text x="165.3" y="92.1">6,11</text>
<text x="171.7" y="92.1">AP-RESET</text>
<text x="237.2" y="92.4">VDD-CPUFB</text>
<text x="249.8" y="92.4">6,8</text>
<text x="118.9" y="98.8">5</text>
<text x="123.1" y="98.8">PMU-SCK</text>
<text x="175.5" y="96.7">此处线尽量加粗</text>
<text x="118.9" y="102.2">5</text>
<text x="123.1" y="102.2">PMU-SDA</text>
<text x="172.7" y="108.2">VREF</text>
<text x="237.2" y="115.9">VDD-CPUFB</text>
<text x="249.8" y="115.9">6,8</text>
<text x="237.2" y="137.7">VDD-GPUFB</text>
<text x="249.8" y="137.7">6</text>
</g>
<text font-size="1.5" fill="#00f" x="173.7" y="84.2">PWRON</text>
<g font-size="1.2">
<text x="35.4" y="7.5">5</text>
<text x="90.1" y="7.5">4</text>
<text x="144.9" y="7.5">3</text>
<text x="199.6" y="7.5">2</text>
<text x="254.4" y="7.5">1</text>
<text x="6.8" y="33.1">D</text>
<text x="282.2" y="33.1">D</text>
<text x="6.8" y="81.2">C</text>
<text x="282.2" y="81.2">C</text>
<text x="6.8" y="129.4">B</text>
<text x="282.2" y="129.4">B</text>
<text x="6.8" y="177.5">A</text>
<text x="282.2" y="177.5">A</text>
<text x="35.4" y="201.8">5</text>
<text x="90.1" y="201.8">4</text>
<text x="144.9" y="201.8">3</text>
<text x="199.6" y="201.8">2</text>
<text x="254.4" y="201.8">1</text>
</g>
</svg>
